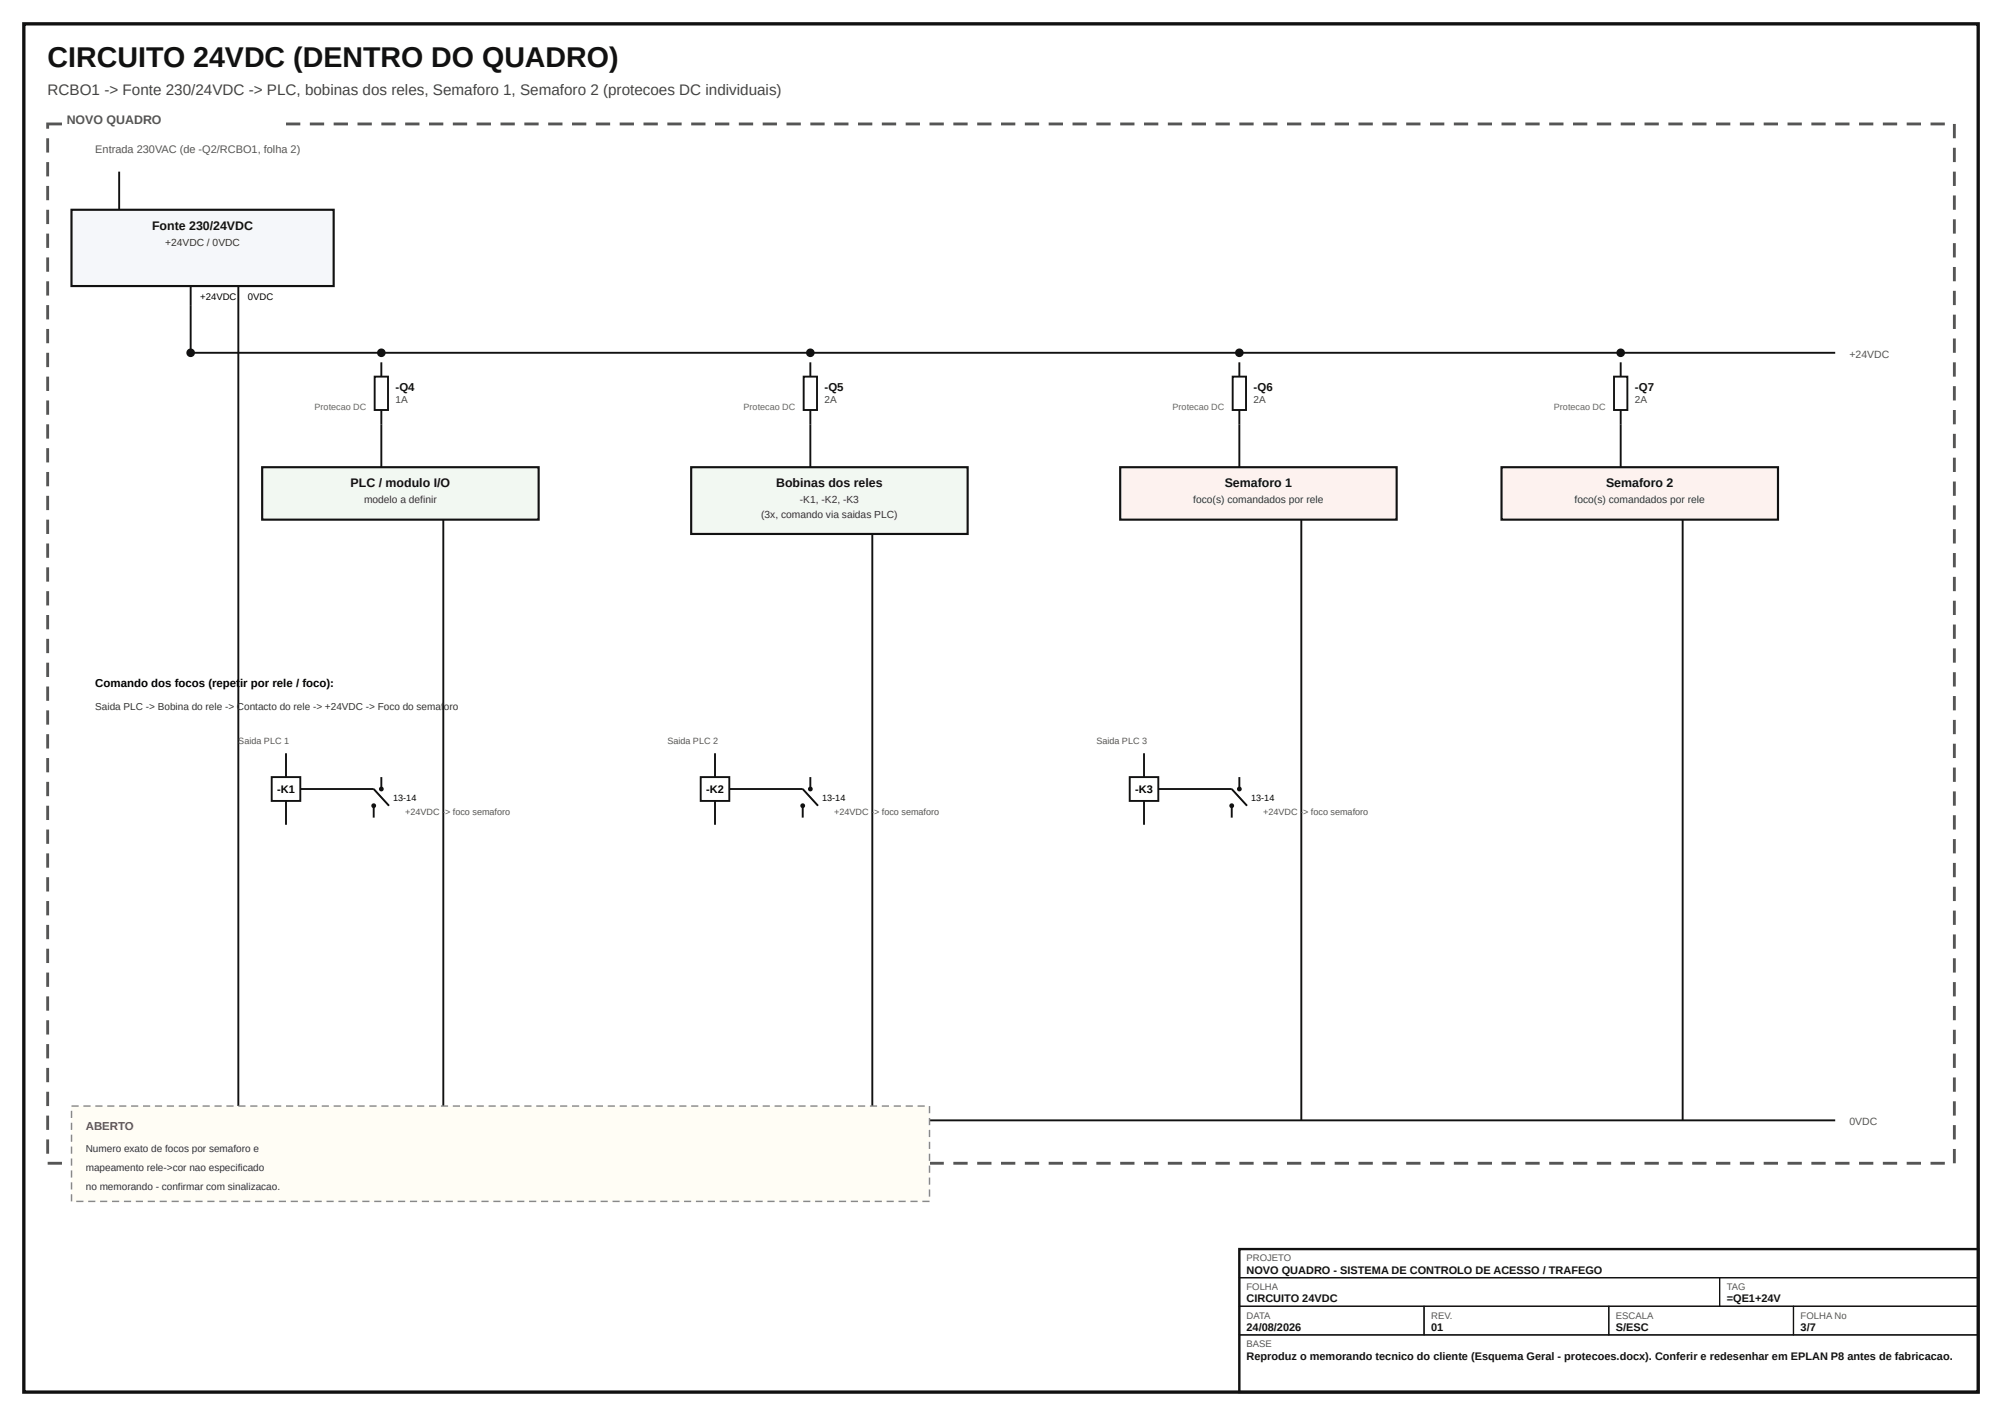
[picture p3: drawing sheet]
<svg xmlns="http://www.w3.org/2000/svg" width="420mm" height="297mm" viewBox="0 0 420 297" stroke-linecap="round" stroke-linejoin="round" font-family="sans-serif">
<path d="M5 5h410v287h-410z" fill="none" stroke="#111" stroke-width=".7" stroke-linecap="butt"/>
<path d="M15 25.7h3v.6h-3zM20 25.7h3v.6h-3zM25 25.7h3v.6h-3zM30 25.7h3v.6h-3zM35 25.7h3v.6h-3zM40 25.7h3v.6h-3zM45 25.7h3v.6h-3zM50 25.7h3v.6h-3zM55 25.7h3v.6h-3zM60 25.7h3v.6h-3zM65 25.7h3v.6h-3zM70 25.7h3v.6h-3zM75 25.7h3v.6h-3zM80 25.7h3v.6h-3zM85 25.7h3v.6h-3zM90 25.7h3v.6h-3zM95 25.7h3v.6h-3zM100 25.7h3v.6h-3zM105 25.7h3v.6h-3zM110 25.7h3v.6h-3zM115 25.7h3v.6h-3zM120 25.7h3v.6h-3zM125 25.7h3v.6h-3zM130 25.7h3v.6h-3zM135 25.7h3v.6h-3zM140 25.7h3v.6h-3zM145 25.7h3v.6h-3zM150 25.7h3v.6h-3zM155 25.7h3v.6h-3zM160 25.7h3v.6h-3zM165 25.7h3v.6h-3zM170 25.7h3v.6h-3zM175 25.7h3v.6h-3zM180 25.7h3v.6h-3zM185 25.7h3v.6h-3zM190 25.7h3v.6h-3zM195 25.7h3v.6h-3zM200 25.7h3v.6h-3zM205 25.7h3v.6h-3zM210 25.7h3v.6h-3zM215 25.7h3v.6h-3zM220 25.7h3v.6h-3zM225 25.7h3v.6h-3zM230 25.7h3v.6h-3zM235 25.7h3v.6h-3zM240 25.7h3v.6h-3zM245 25.7h3v.6h-3zM250 25.7h3v.6h-3zM255 25.7h3v.6h-3zM260 25.7h3v.6h-3zM265 25.7h3v.6h-3zM270 25.7h3v.6h-3zM275 25.7h3v.6h-3zM280 25.7h3v.6h-3zM285 25.7h3v.6h-3zM290 25.7h3v.6h-3zM295 25.7h3v.6h-3zM300 25.7h3v.6h-3zM305 25.7h3v.6h-3zM310 25.7h3v.6h-3zM315 25.7h3v.6h-3zM320 25.7h3v.6h-3zM325 25.7h3v.6h-3zM330 25.7h3v.6h-3zM335 25.7h3v.6h-3zM340 25.7h3v.6h-3zM345 25.7h3v.6h-3zM350 25.7h3v.6h-3zM355 25.7h3v.6h-3zM360 25.7h3v.6h-3zM365 25.7h3v.6h-3zM370 25.7h3v.6h-3zM375 25.7h3v.6h-3zM380 25.7h3v.6h-3zM385 25.7h3v.6h-3zM390 25.7h3v.6h-3zM395 25.7h3v.6h-3zM400 25.7h3v.6h-3zM405 25.7h3v.6h-3zM409.7 26h.6v3h-.6zM409.7 31h.6v3h-.6zM409.7 36h.6v3h-.6zM409.7 41h.6v3h-.6zM409.7 46h.6v3h-.6zM409.7 51h.6v3h-.6zM409.7 56h.6v3h-.6zM409.7 61h.6v3h-.6zM409.7 66h.6v3h-.6zM409.7 71h.6v3h-.6zM409.7 76h.6v3h-.6zM409.7 81h.6v3h-.6zM409.7 86h.6v3h-.6zM409.7 91h.6v3h-.6zM409.7 96h.6v3h-.6zM409.7 101h.6v3h-.6zM409.7 106h.6v3h-.6zM409.7 111h.6v3h-.6zM409.7 116h.6v3h-.6zM409.7 121h.6v3h-.6zM409.7 126h.6v3h-.6zM409.7 131h.6v3h-.6zM409.7 136h.6v3h-.6zM409.7 141h.6v3h-.6zM409.7 146h.6v3h-.6zM409.7 151h.6v3h-.6zM409.7 156h.6v3h-.6zM409.7 161h.6v3h-.6zM409.7 166h.6v3h-.6zM409.7 171h.6v3h-.6zM409.7 176h.6v3h-.6zM409.7 181h.6v3h-.6zM409.7 186h.6v3h-.6zM409.7 191h.6v3h-.6zM409.7 196h.6v3h-.6zM409.7 201h.6v3h-.6zM409.7 206h.6v3h-.6zM409.7 211h.6v3h-.6zM409.7 216h.6v3h-.6zM409.7 221h.6v3h-.6zM409.7 226h.6v3h-.6zM409.7 231h.6v3h-.6zM409.7 236h.6v3h-.6zM409.7 241h.6v3h-.6zM405 243.7h3v.6h-3zM400 243.7h3v.6h-3zM395 243.7h3v.6h-3zM390 243.7h3v.6h-3zM385 243.7h3v.6h-3zM380 243.7h3v.6h-3zM375 243.7h3v.6h-3zM370 243.7h3v.6h-3zM365 243.7h3v.6h-3zM360 243.7h3v.6h-3zM355 243.7h3v.6h-3zM350 243.7h3v.6h-3zM345 243.7h3v.6h-3zM340 243.7h3v.6h-3zM335 243.7h3v.6h-3zM330 243.7h3v.6h-3zM325 243.7h3v.6h-3zM320 243.7h3v.6h-3zM315 243.7h3v.6h-3zM310 243.7h3v.6h-3zM305 243.7h3v.6h-3zM300 243.7h3v.6h-3zM295 243.7h3v.6h-3zM290 243.7h3v.6h-3zM285 243.7h3v.6h-3zM280 243.7h3v.6h-3zM275 243.7h3v.6h-3zM270 243.7h3v.6h-3zM265 243.7h3v.6h-3zM260 243.7h3v.6h-3zM255 243.7h3v.6h-3zM250 243.7h3v.6h-3zM245 243.7h3v.6h-3zM240 243.7h3v.6h-3zM235 243.7h3v.6h-3zM230 243.7h3v.6h-3zM225 243.7h3v.6h-3zM220 243.7h3v.6h-3zM215 243.7h3v.6h-3zM210 243.7h3v.6h-3zM205 243.7h3v.6h-3zM200 243.7h3v.6h-3zM195 243.7h3v.6h-3zM190 243.7h3v.6h-3zM185 243.7h3v.6h-3zM180 243.7h3v.6h-3zM175 243.7h3v.6h-3zM170 243.7h3v.6h-3zM165 243.7h3v.6h-3zM160 243.7h3v.6h-3zM155 243.7h3v.6h-3zM150 243.7h3v.6h-3zM145 243.7h3v.6h-3zM140 243.7h3v.6h-3zM135 243.7h3v.6h-3zM130 243.7h3v.6h-3zM125 243.7h3v.6h-3zM120 243.7h3v.6h-3zM115 243.7h3v.6h-3zM110 243.7h3v.6h-3zM105 243.7h3v.6h-3zM100 243.7h3v.6h-3zM95 243.7h3v.6h-3zM90 243.7h3v.6h-3zM85 243.7h3v.6h-3zM80 243.7h3v.6h-3zM75 243.7h3v.6h-3zM70 243.7h3v.6h-3zM65 243.7h3v.6h-3zM60 243.7h3v.6h-3zM55 243.7h3v.6h-3zM50 243.7h3v.6h-3zM45 243.7h3v.6h-3zM40 243.7h3v.6h-3zM35 243.7h3v.6h-3zM30 243.7h3v.6h-3zM25 243.7h3v.6h-3zM20 243.7h3v.6h-3zM15 243.7h3v.6h-3zM10 243.7h3v.6h-3zM9.7 239h.6v3h-.6zM9.7 234h.6v3h-.6zM9.7 229h.6v3h-.6zM9.7 224h.6v3h-.6zM9.7 219h.6v3h-.6zM9.7 214h.6v3h-.6zM9.7 209h.6v3h-.6zM9.7 204h.6v3h-.6zM9.7 199h.6v3h-.6zM9.7 194h.6v3h-.6zM9.7 189h.6v3h-.6zM9.7 184h.6v3h-.6zM9.7 179h.6v3h-.6zM9.7 174h.6v3h-.6zM9.7 169h.6v3h-.6zM9.7 164h.6v3h-.6zM9.7 159h.6v3h-.6zM9.7 154h.6v3h-.6zM9.7 149h.6v3h-.6zM9.7 144h.6v3h-.6zM9.7 139h.6v3h-.6zM9.7 134h.6v3h-.6zM9.7 129h.6v3h-.6zM9.7 124h.6v3h-.6zM9.7 119h.6v3h-.6zM9.7 114h.6v3h-.6zM9.7 109h.6v3h-.6zM9.7 104h.6v3h-.6zM9.7 99h.6v3h-.6zM9.7 94h.6v3h-.6zM9.7 89h.6v3h-.6zM9.7 84h.6v3h-.6zM9.7 79h.6v3h-.6zM9.7 74h.6v3h-.6zM9.7 69h.6v3h-.6zM9.7 64h.6v3h-.6zM9.7 59h.6v3h-.6zM9.7 54h.6v3h-.6zM9.7 49h.6v3h-.6zM9.7 44h.6v3h-.6zM9.7 39h.6v3h-.6zM9.7 34h.6v3h-.6zM9.7 29h.6v3h-.6zM9.7 25.7h3.3v.6h-3v-.3h.3v1h-.6z" fill="#555"/>
<path d="M13 22.8h45v5.2h-45z" fill="#fff"/>
<path d="M25 36v8" fill="none" stroke="#111" stroke-width=".4"/>
<path d="M15 44h55v16h-55z" fill="#f5f7fa"/>
<path d="M15 44h55v16h-55z" fill="none" stroke="#111" stroke-width=".45"/>
<path d="M40 60v14" fill="none" stroke="#111" stroke-width=".4"/>
<circle cx="40" cy="74" r=".9" fill="#111"/>
<path d="M40 74h345M50 60v175h335" fill="none" stroke="#111" stroke-width=".4"/>
<circle cx="80" cy="74" r=".9" fill="#111"/>
<path d="M78.6 79h2.8v7h-2.8zM80 76v3M80 86v12" fill="none" stroke="#111" stroke-width=".4"/>
<path d="M55 98h58v11h-58z" fill="#f2f8f2"/>
<path d="M55 98h58v11h-58z" fill="none" stroke="#111" stroke-width=".45"/>
<path d="M93 109v126" fill="none" stroke="#111" stroke-width=".4"/>
<circle cx="170" cy="74" r=".9" fill="#111"/>
<path d="M168.6 79h2.8v7h-2.8zM170 76v3M170 86v12" fill="none" stroke="#111" stroke-width=".4"/>
<path d="M145 98h58v14h-58z" fill="#f2f8f2"/>
<path d="M145 98h58v14h-58z" fill="none" stroke="#111" stroke-width=".45"/>
<path d="M183 112v123" fill="none" stroke="#111" stroke-width=".4"/>
<circle cx="260" cy="74" r=".9" fill="#111"/>
<path d="M258.6 79h2.8v7h-2.8zM260 76v3M260 86v12" fill="none" stroke="#111" stroke-width=".4"/>
<path d="M235 98h58v11h-58z" fill="#fdf2ef"/>
<path d="M235 98h58v11h-58z" fill="none" stroke="#111" stroke-width=".45"/>
<path d="M273 109v126" fill="none" stroke="#111" stroke-width=".4"/>
<circle cx="340" cy="74" r=".9" fill="#111"/>
<path d="M338.6 79h2.8v7h-2.8zM340 76v3M340 86v12" fill="none" stroke="#111" stroke-width=".4"/>
<path d="M315 98h58v11h-58z" fill="#fdf2ef"/>
<path d="M315 98h58v11h-58z" fill="none" stroke="#111" stroke-width=".45"/>
<path d="M353 109v126M60 158v5" fill="none" stroke="#111" stroke-width=".4"/>
<path d="M57 163h6v5h-6z" fill="#fff"/>
<path d="M57 163h6v5h-6zM60 168v5M78.4 165.5l3.2 3.5M78.4 169v2.5M80 163v2.5" fill="none" stroke="#111" stroke-width=".4"/>
<path d="M78.4 165.5l3.2 3.5z" fill="#000"/>
<g fill="#111">
<circle cx="80" cy="165.5" r=".5"/>
<circle cx="78.4" cy="169" r=".5"/>
</g>
<path d="M150 158v5M63 165.5h15.4" fill="none" stroke="#111" stroke-width=".4"/>
<path d="M147 163h6v5h-6z" fill="#fff"/>
<path d="M147 163h6v5h-6zM150 168v5M168.4 165.5l3.2 3.5M168.4 169v2.5M170 163v2.5" fill="none" stroke="#111" stroke-width=".4"/>
<path d="M168.4 165.5l3.2 3.5z" fill="#000"/>
<g fill="#111">
<circle cx="170" cy="165.5" r=".5"/>
<circle cx="168.4" cy="169" r=".5"/>
</g>
<path d="M240 158v5M153 165.5h15.4" fill="none" stroke="#111" stroke-width=".4"/>
<path d="M237 163h6v5h-6z" fill="#fff"/>
<path d="M237 163h6v5h-6zM240 168v5M258.4 165.5l3.2 3.5M258.4 169v2.5M260 163v2.5" fill="none" stroke="#111" stroke-width=".4"/>
<path d="M258.4 165.5l3.2 3.5z" fill="#000"/>
<g fill="#111">
<circle cx="260" cy="165.5" r=".5"/>
<circle cx="258.4" cy="169" r=".5"/>
</g>
<path d="M243 165.5h15.4" fill="none" stroke="#111" stroke-width=".4"/>
<path d="M15 232h180v20h-180z" fill="#fffdf5"/>
<path d="M17.5 231.8h1.5v.3h-1.5zM20 231.8h1.5v.3h-1.5zM22.5 231.8h1.5v.3h-1.5zM25 231.8h1.5v.3h-1.5zM27.5 231.8h1.5v.3h-1.5zM30 231.8h1.5v.3h-1.5zM32.5 231.8h1.5v.3h-1.5zM35 231.8h1.5v.3h-1.5zM37.5 231.8h1.5v.3h-1.5zM40 231.8h1.5v.3h-1.5zM42.5 231.8h1.5v.3h-1.5zM45 231.8h1.5v.3h-1.5zM47.5 231.8h1.5v.3h-1.5zM50 231.8h1.5v.3h-1.5zM52.5 231.8h1.5v.3h-1.5zM55 231.8h1.5v.3h-1.5zM57.5 231.8h1.5v.3h-1.5zM60 231.8h1.5v.3h-1.5zM62.5 231.8h1.5v.3h-1.5zM65 231.8h1.5v.3h-1.5zM67.5 231.8h1.5v.3h-1.5zM70 231.8h1.5v.3h-1.5zM72.5 231.8h1.5v.3h-1.5zM75 231.8h1.5v.3h-1.5zM77.5 231.8h1.5v.3h-1.5zM80 231.8h1.5v.3h-1.5zM82.5 231.8h1.5v.3h-1.5zM85 231.8h1.5v.3h-1.5zM87.5 231.8h1.5v.3h-1.5zM90 231.8h1.5v.3h-1.5zM92.5 231.8h1.5v.3h-1.5zM95 231.8h1.5v.3h-1.5zM97.5 231.8h1.5v.3h-1.5zM100 231.8h1.5v.3h-1.5zM102.5 231.8h1.5v.3h-1.5zM105 231.8h1.5v.3h-1.5zM107.5 231.8h1.5v.3h-1.5zM110 231.8h1.5v.3h-1.5zM112.5 231.8h1.5v.3h-1.5zM115 231.8h1.5v.3h-1.5zM117.5 231.8h1.5v.3h-1.5zM120 231.8h1.5v.3h-1.5zM122.5 231.8h1.5v.3h-1.5zM125 231.8h1.5v.3h-1.5zM127.5 231.8h1.5v.3h-1.5zM130 231.8h1.5v.3h-1.5zM132.5 231.8h1.5v.3h-1.5zM135 231.8h1.5v.3h-1.5zM137.5 231.8h1.5v.3h-1.5zM140 231.8h1.5v.3h-1.5zM142.5 231.8h1.5v.3h-1.5zM145 231.8h1.5v.3h-1.5zM147.5 231.8h1.5v.3h-1.5zM150 231.8h1.5v.3h-1.5zM152.5 231.8h1.5v.3h-1.5zM155 231.8h1.5v.3h-1.5zM157.5 231.8h1.5v.3h-1.5zM160 231.8h1.5v.3h-1.5zM162.5 231.8h1.5v.3h-1.5zM165 231.8h1.5v.3h-1.5zM167.5 231.8h1.5v.3h-1.5zM170 231.8h1.5v.3h-1.5zM172.5 231.8h1.5v.3h-1.5zM175 231.8h1.5v.3h-1.5zM177.5 231.8h1.5v.3h-1.5zM180 231.8h1.5v.3h-1.5zM182.5 231.8h1.5v.3h-1.5zM185 231.8h1.5v.3h-1.5zM187.5 231.8h1.5v.3h-1.5zM190 231.8h1.5v.3h-1.5zM192.5 231.8h1.5v.3h-1.5zM194.8 232h.3v1.5h-.3zM194.8 234.5h.3v1.5h-.3zM194.8 237h.3v1.5h-.3zM194.8 239.5h.3v1.5h-.3zM194.8 242h.3v1.5h-.3zM194.8 244.5h.3v1.5h-.3zM194.8 247h.3v1.5h-.3zM194.8 249.5h.3v1.5h-.3zM193.5 251.8h1.5v.3h-1.5zM191 251.8h1.5v.3h-1.5zM188.5 251.8h1.5v.3h-1.5zM186 251.8h1.5v.3h-1.5zM183.5 251.8h1.5v.3h-1.5zM181 251.8h1.5v.3h-1.5zM178.5 251.8h1.5v.3h-1.5zM176 251.8h1.5v.3h-1.5zM173.5 251.8h1.5v.3h-1.5zM171 251.8h1.5v.3h-1.5zM168.5 251.8h1.5v.3h-1.5zM166 251.8h1.5v.3h-1.5zM163.5 251.8h1.5v.3h-1.5zM161 251.8h1.5v.3h-1.5zM158.5 251.8h1.5v.3h-1.5zM156 251.8h1.5v.3h-1.5zM153.5 251.8h1.5v.3h-1.5zM151 251.8h1.5v.3h-1.5zM148.5 251.8h1.5v.3h-1.5zM146 251.8h1.5v.3h-1.5zM143.5 251.8h1.5v.3h-1.5zM141 251.8h1.5v.3h-1.5zM138.5 251.8h1.5v.3h-1.5zM136 251.8h1.5v.3h-1.5zM133.5 251.8h1.5v.3h-1.5zM131 251.8h1.5v.3h-1.5zM128.5 251.8h1.5v.3h-1.5zM126 251.8h1.5v.3h-1.5zM123.5 251.8h1.5v.3h-1.5zM121 251.8h1.5v.3h-1.5zM118.5 251.8h1.5v.3h-1.5zM116 251.8h1.5v.3h-1.5zM113.5 251.8h1.5v.3h-1.5zM111 251.8h1.5v.3h-1.5zM108.5 251.8h1.5v.3h-1.5zM106 251.8h1.5v.3h-1.5zM103.5 251.8h1.5v.3h-1.5zM101 251.8h1.5v.3h-1.5zM98.5 251.8h1.5v.3h-1.5zM96 251.8h1.5v.3h-1.5zM93.5 251.8h1.5v.3h-1.5zM91 251.8h1.5v.3h-1.5zM88.5 251.8h1.5v.3h-1.5zM86 251.8h1.5v.3h-1.5zM83.5 251.8h1.5v.3h-1.5zM81 251.8h1.5v.3h-1.5zM78.5 251.8h1.5v.3h-1.5zM76 251.8h1.5v.3h-1.5zM73.5 251.8h1.5v.3h-1.5zM71 251.8h1.5v.3h-1.5zM68.5 251.8h1.5v.3h-1.5zM66 251.8h1.5v.3h-1.5zM63.5 251.8h1.5v.3h-1.5zM61 251.8h1.5v.3h-1.5zM58.5 251.8h1.5v.3h-1.5zM56 251.8h1.5v.3h-1.5zM53.5 251.8h1.5v.3h-1.5zM51 251.8h1.5v.3h-1.5zM48.5 251.8h1.5v.3h-1.5zM46 251.8h1.5v.3h-1.5zM43.5 251.8h1.5v.3h-1.5zM41 251.8h1.5v.3h-1.5zM38.5 251.8h1.5v.3h-1.5zM36 251.8h1.5v.3h-1.5zM33.5 251.8h1.5v.3h-1.5zM31 251.8h1.5v.3h-1.5zM28.5 251.8h1.5v.3h-1.5zM26 251.8h1.5v.3h-1.5zM23.5 251.8h1.5v.3h-1.5zM21 251.8h1.5v.3h-1.5zM18.5 251.8h1.5v.3h-1.5zM16 251.8h1.5v.3h-1.5zM14.8 250.5h.3v1.5h-.3zM14.8 248h.3v1.5h-.3zM14.8 245.5h.3v1.5h-.3zM14.8 243h.3v1.5h-.3zM14.8 240.5h.3v1.5h-.3zM14.8 238h.3v1.5h-.3zM14.8 235.5h.3v1.5h-.3zM14.8 233h.3v1.5h-.3zM15 231.8h1.5v.3h-1.5z" fill="#888"/>
<path d="M260 262h155v30h-155z" fill="none" stroke="#111" stroke-width=".5"/>
<path d="M260 262h155v6h-155zM260 268h100.7v6h-100.7zM260 274h38.7v6h-38.7zM260 280h155v12h-155zM298.7 274h38.8v6h-38.8zM337.5 274h38.7v6h-38.7zM360.7 268h54.3v6h-54.3zM376.2 274h38.8v6h-38.8z" fill="none" stroke="#111" stroke-width=".25"/>
<text font-size="6" fill="#111" x="10" y="14">CIRCUITO 24VDC (DENTRO DO QUADRO)</text>
<text font-size="3.2" fill="#444" x="10" y="20">RCBO1 -&gt; Fonte 230/24VDC -&gt; PLC, bobinas dos reles, Semaforo 1, Semaforo 2 (protecoes DC individuais)</text>
<text font-size="2.6" fill="#555" x="14" y="26">NOVO QUADRO</text>
<g font-size="2.6" fill="#111">
<text x="31.9" y="48.2">Fonte 230/24VDC</text>
<text x="73.5" y="102.2">PLC / modulo I/O</text>
<text x="162.8" y="102.2">Bobinas dos reles</text>
<text x="256.9" y="102.2">Semaforo 1</text>
<text x="336.9" y="102.2">Semaforo 2</text>
</g>
<g font-size="2.4" fill="#111">
<text x="83" y="82">-Q4</text>
<text x="173" y="82">-Q5</text>
<text x="263" y="82">-Q6</text>
<text x="343" y="82">-Q7</text>
</g>
<g font-size="2.4">
<text x="20" y="144">Comando dos focos (repet</text>
<text x="50.4" y="144">ir por rele / foco):</text>
</g>
<text font-size="2.4" fill="#a33" x="18" y="237">ABERTO</text>
<text font-size="2.3" fill="#555" x="20" y="32">Entrada 230VAC (de -Q2/RCBO1, folha 2)</text>
<g font-size="2.3">
<text x="58.1" y="166.4">-K1</text>
<text x="148.1" y="166.4">-K2</text>
<text x="238.1" y="166.4">-K3</text>
</g>
<g font-size="2.3" fill="#111">
<text x="261.5" y="267.2">NOVO QUADRO - SISTEMA DE CONTROLO DE ACESSO / TRAFEGO</text>
<text x="261.5" y="273.2">CIRCUITO 24VDC</text>
<text x="362.2" y="273.2">=QE1+24V</text>
<text x="261.5" y="279.2">24/08/2026</text>
<text x="300.2" y="279.2">01</text>
<text x="339" y="279.2">S/ESC</text>
<text x="377.7" y="279.2">3/7</text>
<text x="261.5" y="285.2">Reproduz o memorando tecnico do cliente (Esquema Geral - protecoes.docx). Conferir e redesenhar em EPLAN P8 antes de fabricacao.</text>
</g>
<g font-size="2.2" fill="#555">
<text x="388" y="75">+24VDC</text>
<text x="388" y="236">0VDC</text>
</g>
<g font-size="2.1" fill="#333">
<text x="34.7" y="51.6">+24VDC / 0VDC</text>
<text x="76.4" y="105.6">modelo a definir</text>
<text x="167.8" y="105.6">-K1, -K2, -K3</text>
<text x="250.3" y="105.6">foco(s) comandados por rele</text>
<text x="330.3" y="105.6">foco(s) comandados por rele</text>
<text x="159.7" y="108.6">(3x, comando via saidas PLC)</text>
<text x="20" y="149">Saida PLC -&gt; Bobina do rele -&gt; Contacto do rele -&gt; +24VDC -&gt; Foco do semaf</text>
<text x="93.1" y="149">oro</text>
<text x="18" y="241.6">Numero exato de focos por semaforo e</text>
<text x="18" y="245.6">mapeamento rele-&gt;cor nao especificado</text>
<text x="18" y="249.6">no memorando - confirmar com sinalizacao.</text>
</g>
<g font-size="2.1" fill="#444">
<text x="83" y="84.6">1A</text>
<text x="173" y="84.6">2A</text>
<text x="263" y="84.6">2A</text>
<text x="343" y="84.6">2A</text>
</g>
<g font-size="2">
<text x="42" y="63">+24VDC</text>
<text x="52" y="63">0VDC</text>
</g>
<g font-size="2" fill="#555">
<text x="261.5" y="264.6">PROJETO</text>
<text x="261.5" y="270.6">FOLHA</text>
<text x="362.2" y="270.6">TAG</text>
<text x="261.5" y="276.6">DATA</text>
<text x="300.2" y="276.6">REV.</text>
<text x="339" y="276.6">ESCALA</text>
<text x="377.7" y="276.6">FOLHA No</text>
<text x="261.5" y="282.6">BASE</text>
</g>
<g font-size="1.9" fill="#666">
<text x="66" y="86">Protecao DC</text>
<text x="156" y="86">Protecao DC</text>
<text x="246" y="86">Protecao DC</text>
<text x="326" y="86">Protecao DC</text>
</g>
<g font-size="1.9" fill="#555">
<text x="50" y="156">Saida PLC 1</text>
<text x="140" y="156">Saida PLC 2</text>
<text x="230" y="156">Saida PLC 3</text>
<text x="85" y="171">+24VDC -</text>
<text x="93.4" y="171">&gt; foco semaforo</text>
<text x="175" y="171">+24VDC -</text>
<text x="183.4" y="171">&gt; foco semaforo</text>
<text x="265" y="171">+24VDC -</text>
<text x="273.4" y="171">&gt; foco semaforo</text>
</g>
<g font-size="1.9">
<text x="82.5" y="168">13-14</text>
<text x="172.5" y="168">13-14</text>
<text x="262.5" y="168">13-14</text>
</g>
</svg>
